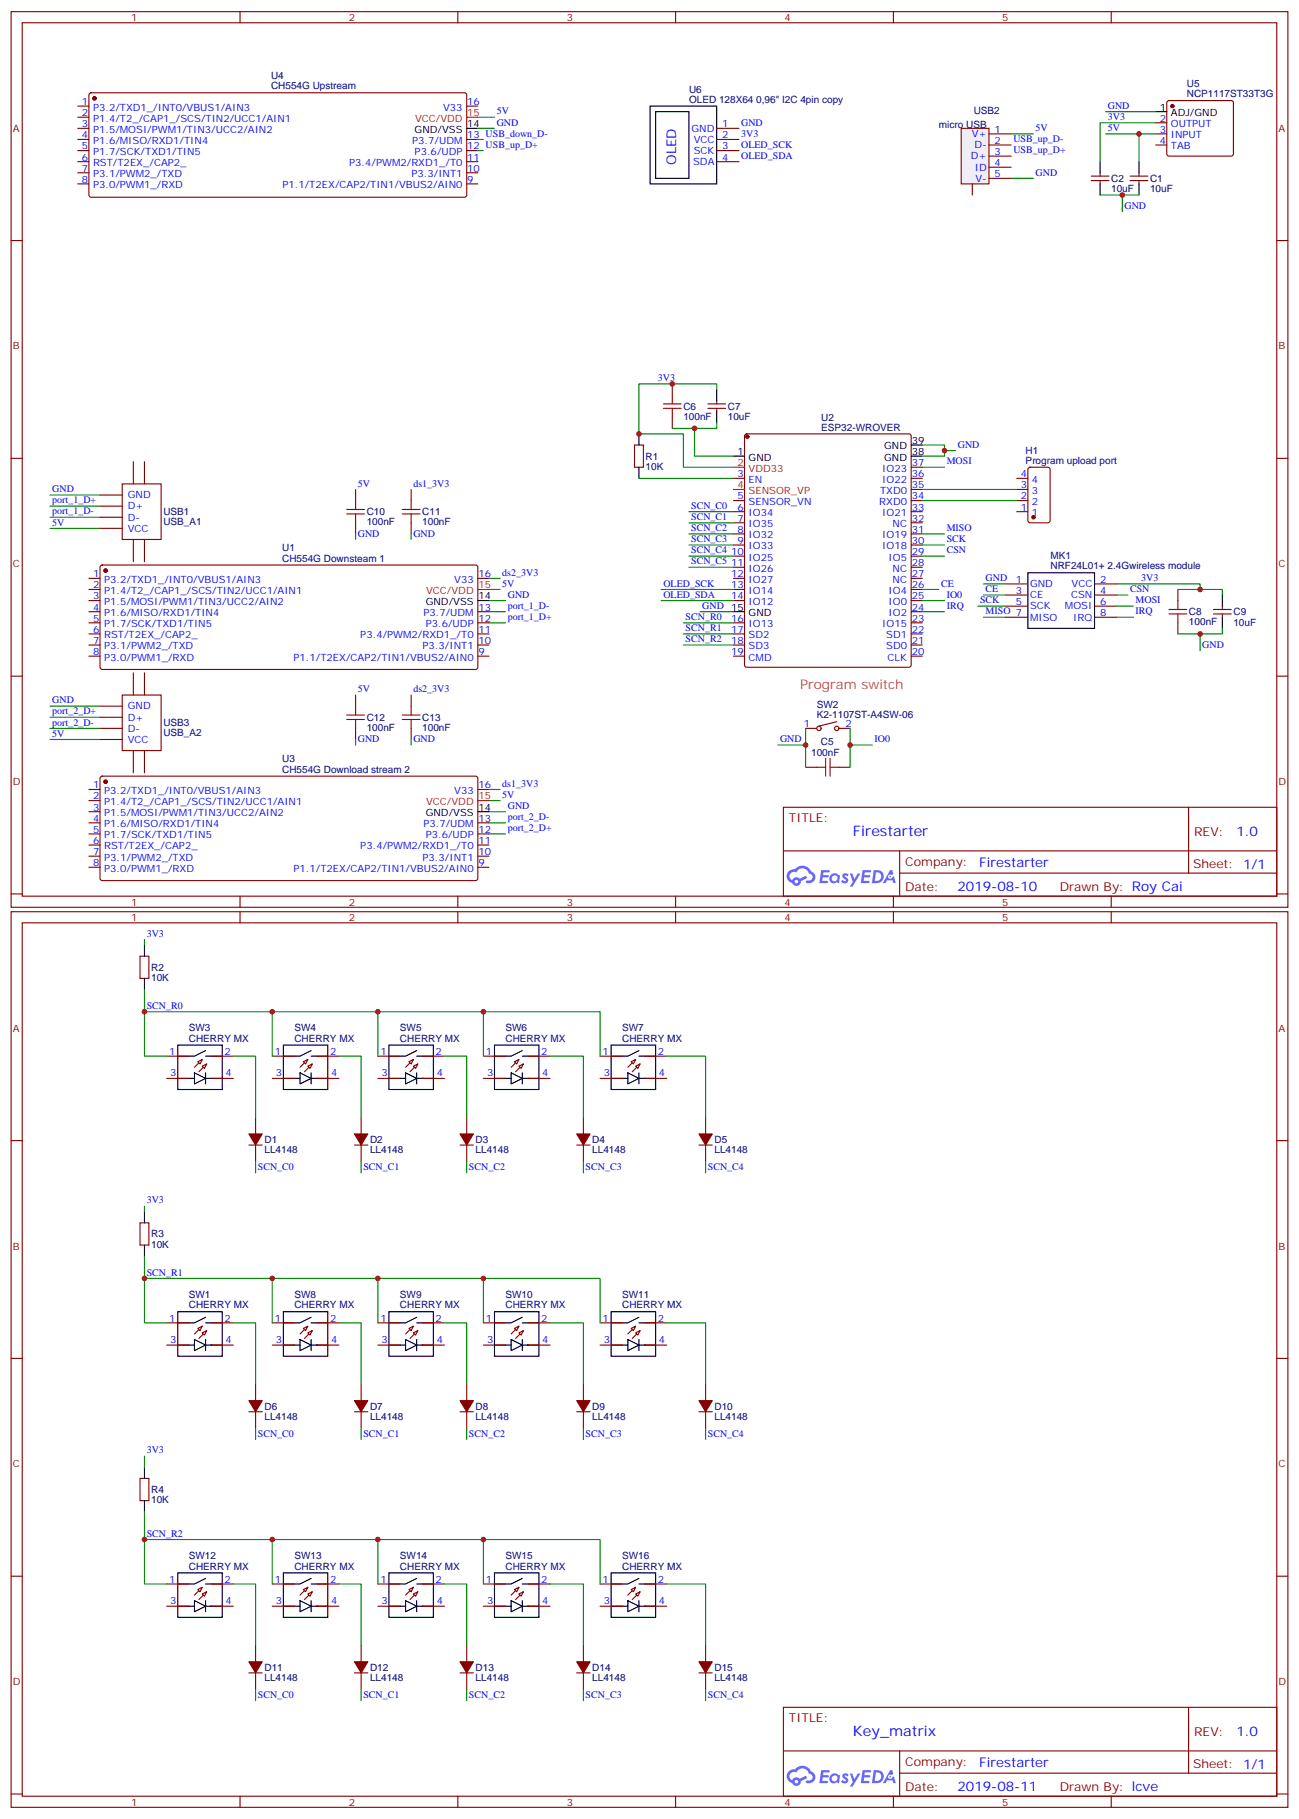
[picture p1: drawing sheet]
<svg xmlns="http://www.w3.org/2000/svg" width="412mm" height="577mm" viewBox="0 0 412 577" stroke-linecap="round" stroke-linejoin="round" font-family="sans-serif">
<g fill="none" stroke="#870000" stroke-width=".35">
<path d="M3.5 3.7h405.4v284.3h-405.4zM7.1 7.2h398.2v277.3h-398.2zM76.2 3.7v3.5M145.3 3.7v3.5M214.5 3.7v3.5M283.6 3.7v3.5M352.8 3.7v3.5M3.5 76.4h3.6M405.3 76.4h3.6M3.5 145.5h3.6M405.3 145.5h3.6M3.5 214.7h3.6"/>
<path d="M405.3 214.7h3.6M248.7 256.3h156.6v28.2h-156.6zM377.3 256.3v20.9M248.7 270.1h156.5M285.6 277.2h119.6M285.6 270.1v14.2M3.5 283.8h3.6M76.2 284.5v3.5M145.3 284.5v3.5M214.5 284.5v3.5M283.6 284.5v3.5M352.8 284.5v3.5"/>
<path d="M405.3 283.8h3.6"/>
</g>
<g fill="#5487ff">
<path d="M267.7 277.5a1.22 1.22 0 0 1 1.7 .2l-.4 .6a.47 .47 0 0 0-.3-.4 .47 .47 0 0 0-.5 .2l.1 .2a1.14 1.14 0 0 1 .8 1.8 1.14 1.14 0 0 1-1.9 0l-.2-.2 .5-.6 .7 .5a.29 .29 0 0 0 .3-.3 .29 .29 0 0 0-.2-.3 1.04 1.04 0 0 1-.6-1.7z"/>
<path d="M260.7 276.2h2.4l.3 .2-.2 .5-1.8 .1-.1 .8h1.5l.3 .4-.3 .4h-1.6l-.2 1.1h1.7l.2 .3-.2 .3-2.6 .1z"/>
<path d="M273.8 276.2l2.7 .2-.1 .5-1.8 .1-.2 .8h1.6l.3 .4-.4 .4-1.6-.1-.1 1.1 1.7 .1 .2 .3-.2 .3-2.6 .1z"/>
<path d="M282.6 276.2h.7l.3 1.3-.6 .3a.69 .69 0 0 0-1 .3 .69 .69 0 0 0 .4 .9 .69 .69 0 0 0 .9-.6l.5-.2 .6 2.2h-.8l-.2-.9h-1.8l-.5 .9h-.8z"/>
<path d="M269.8 277.3h.8l.6 1.8 1.1-1.8h.9l-2.6 4.2h-.8l.9-1.5z"/>
<path d="M277.4 276.2l-.6 4.2h1.3a2.11 2.11 0 0 0 2.5-2.1 2.11 2.11 0 0 0-2.5-2.1zM278.1 277a1.43 1.43 0 0 1 1.6 1.6 1.43 1.43 0 0 1-2 1z"/>
<path d="M263.7 277.8a1.54 1.54 0 0 0-.1 2.2 1.54 1.54 0 0 0 2.2 .1l.6 .3 .3-2.3-.6-.3a1.49 1.49 0 0 0-2.4 0zM264 278.8a.94 .94 0 0 1 1.8 0 .94 .94 0 0 1-1.8 0z"/>
<path d="M250.4 276.6a2.18 2.18 0 0 0 1.1 3.7 1.44 1.44 0 0 0 1.6 .9 1.44 1.44 0 0 0 1.2-1.4l2-1.1-.5-.7-1.9 1a1.47 1.47 0 0 0-2.4 .4 1.39 1.39 0 0 1-.7-1.9 1.39 1.39 0 0 1 2-.5 2.12 2.12 0 0 1 2.2-1.3 2.12 2.12 0 0 1 1.9 1.7 1.14 1.14 0 0 1 1.1 1.4 1.14 1.14 0 0 1-1.7 .7 .43 .43 0 0 0-.5 .4 .43 .43 0 0 0 .4 .5 1.98 1.98 0 0 0 2.5-1.2 1.98 1.98 0 0 0-1.2-2.6 3.1 3.1 0 0 0-5.3-.6l-.9 .1zM252.3 279.9a.55 .55 0 0 1 1.1 0 .55 .55 0 0 1-1.1 0z"/>
<circle cx="282.6" cy="278.3" r=".26"/>
</g>
<g fill="none" stroke="#870000" stroke-width=".35">
<path d="M366.9 39h3.5M370.7 32.1l.4-.2h19.8l.5 .2 .2 .5v16.3l-.3 .5-.4 .2h-19.8l-.5-.3-.2-.4v-16.3zM346.4 57.3h5.7M346.4 55.9h5.7M349.2 54.9v1M349.2 57.3v1.1M358.8 57.3h5.6M358.8 55.9h5.6M361.6 54.9v1M361.6 57.3v1.1M366.9 42.5h3.5M366.9 46h3.5"/>
<path d="M112.9 155.4v3.5M130.5 155.4v3.5M32 179.6l.5-.2h118.8l.4 .7-.1 32-.6 .4h-118.8l-.5-.7v-31.7zM112.9 166v3.5M130.5 166v3.5M28.2 183.6h3.5M28.2 187.1h3.5M28.2 190.7h3.5M28.2 194.2h3.5M28.2 197.7h3.5M151.7 183.6h3.5M151.7 194.2h3.5"/>
<path d="M151.7 197.7h3.5M28.2 201.3h3.5M28.2 204.8h3.5M28.2 208.3h3.5M151.7 201.3h3.5M151.7 204.8h3.5M151.7 208.3h3.5M112.9 220.7v3.5M112.9 231.2v3.6M130.5 220.7v3.5M130.5 231.2v3.6M28.2 250.6h3.5"/>
<path d="M28.2 254.2h3.5M28.2 257.7h3.5M32 246.6l.5-.2 118.8 .1 .4 .6-.1 32-.6 .5-118.8-.1-.5-.6v-31.8zM151.7 250.6h3.5M28.2 261.2h3.5M28.2 264.8h3.5M28.2 268.3h3.5M28.2 271.8h3.5M28.2 275.3h3.5M151.7 261.2h3.5M151.7 264.8h3.5M151.7 268.3h3.5"/>
<path d="M151.7 271.8h3.5M151.7 275.3h3.5"/>
</g>
<g fill="#870000" stroke="#870000" stroke-width=".35">
<circle cx="33.5" cy="181.2" r=".53"/>
<circle cx="33.5" cy="248.2" r=".53"/>
<circle cx="372.2" cy="33.7" r=".53"/>
</g>
<path d="M366.9 35.5h3.5M349.2 51.3v3.6M349.2 58.4v3.5M361.6 51.3v3.6M361.6 58.4v3.5M151.7 190.7h3.5M151.7 257.7h3.5" fill="none" stroke="#000" stroke-width=".35"/>
<path d="M151.7 187.1h3.5M151.7 254.2h3.5" fill="none" stroke="#f00" stroke-width=".35"/>
<g fill="none" stroke="#a10000" stroke-width=".35">
<path d="M112.9 158.9v2.8M130.5 158.9v2.8M110.1 161.7h5.6M110.1 163.2h5.6M112.9 163.2v2.8M127.7 161.7h5.6M127.7 163.2h5.6M130.5 163.2v2.8M110.1 227h5.6M110.1 228.4h5.6M112.9 224.2v2.8M112.9 228.4v2.8"/>
<path d="M127.7 227h5.6M127.7 228.4h5.6M130.5 224.2v2.8M130.5 228.4v2.8"/>
</g>
<path d="M305.2 40.7h8.8v17.7h-8.8z" fill="#f0f0f0" stroke="#870000" stroke-width=".35"/>
<g fill="none" stroke="#870000" stroke-width=".35">
<path d="M24.7 33.7h3.5M24.7 37.2h3.5M28.5 29.7l.4-.2h118.8l.5 .7-.1 32-.6 .4h-118.8l-.5-.7v-31.7zM148.2 33.7h3.5M24.7 40.7h3.5M24.7 44.3h3.5M24.7 47.8h3.5M24.7 51.3h3.5M24.7 54.9h3.5M24.7 58.4h3.5M148.2 44.3h3.5M148.2 47.8h3.5"/>
<path d="M148.2 51.3h3.5M148.2 54.9h3.5M148.2 58.4h3.5M227.5 40.7h7.1M227.5 44.3h7.1M227.5 47.8h7.1M227.5 51.3h7.1M308.7 58.4v3.5M314 42.5h7M314 46h7M314 49.6h7M314 53.1h7"/>
<path d="M314 56.6h7M213.4 121.9v3.5M213.4 132.5v3.5M224.7 129.6h5.7M224.7 128.2h5.7M227.5 127.2v1M227.5 129.6v1.1M236.6 138l.5-.2h51.5l.5 .2 .2 .5v72.6l-.3 .5-.4 .2h-51.5l-.5-.2-.2-.5v-72.6zM31.7 157.2h7.1M38.8 153.6h12.4v17.7h-12.4zM42.3 146.6v7M45.9 146.6v7"/>
<path d="M201.4 141.3h2.9v7h-2.9zM232.8 158.9h3.6M232.8 151.9h3.6M289.3 158.9h3.5M289.3 155.4h3.5M289.3 151.9h3.5M289.3 148.3h3.5M322.8 158.9h3.5M322.8 155.4h3.5M322.8 151.9h3.5M326.6 148.5l.4-.2h5.7l.6 .5 .1 16.5-.5 .6-5.9 .1-.6-.5-.1-16.5zM31.7 167.7h7.1"/>
<path d="M31.7 164.2h7.1M31.7 160.7h7.1M42.3 171.3v7M45.9 171.3v7M232.8 162.5h3.6M232.8 166h3.6M232.8 169.5h3.6M232.8 173h3.6M232.8 176.6h3.6M289.3 162.5h3.5M289.3 166h3.5M289.3 169.5h3.5"/>
<path d="M289.3 173h3.5M289.3 176.6h3.5M322.8 162.5h3.5M232.8 180.1h3.6M232.8 183.6h3.6M232.8 187.1h3.6M232.8 190.7h3.6M232.8 197.7h3.6M289.3 180.1h3.5M289.3 183.6h3.5M289.3 187.1h3.5M289.3 190.7h3.5"/>
<path d="M289.3 197.7h3.5M289.3 194.2h3.5M319.3 185.4h7M319.3 188.9h7M319.3 192.4h7M319.3 196h7M347.5 185.4h7M347.5 188.9h7M347.5 192.4h7M347.5 196h7M373.9 187.1v3.6M373.9 197.7v3.6"/>
<path d="M385.2 194.9h5.7M385.2 193.5h5.7M388.1 192.4v1.1M388.1 194.9v1.1M42.3 213.6v7.1M45.9 213.6v7.1M232.8 201.3h3.6M232.8 204.8h3.6M232.8 208.3h3.6M289.3 201.3h3.5M289.3 204.8h3.5M289.3 208.3h3.5"/>
<path d="M31.7 231.2h7.1M31.7 234.8h7.1M31.7 227.7h7.1M31.7 224.2h7.1M38.8 220.7h12.4v17.6h-12.4zM42.3 238.3v7.1M45.9 238.3v7.1M255.8 231.2h3.5M265.6 229.1l-5.6 1.4M266.3 231.2h3.6M255.8 243.6h3.5M266.3 243.6h3.6"/>
<path d="M3.5 289.5h405.4v284.3h-405.4zM7.1 293h398.2v277.3h-398.2zM76.2 289.5v3.5M145.3 289.5v3.5M214.5 289.5v3.5M283.6 289.5v3.5M352.8 289.5v3.5M3.5 362.1h3.6M405.3 362.1h3.6M3.5 431.3h3.6M405.3 431.3h3.6M3.5 500.4h3.6"/>
<path d="M405.3 500.4h3.6M248.7 542h156.6v28.3h-156.6zM248.7 555.9h156.5M285.6 555.9v14.1M377.3 542.1v20.8M3.5 569.6h3.6M76.2 570.3v3.5M145.3 570.3v3.5M214.5 570.3v3.5M283.6 570.3v3.5M285.6 562.9h119.6M352.8 570.3v3.5"/>
<path d="M405.3 569.6h3.6"/>
<circle cx="260" cy="231.2" r=".71"/>
<circle cx="265.6" cy="231.2" r=".71"/>
</g>
<g fill="none" stroke="#000" stroke-width=".35">
<path d="M206.4 33.7h21.1v24.7h-21.1zM208.1 35.5h10.6v21.1h-10.6zM148.2 40.7h3.5M202.8 137.8v3.5M227.5 123.6v3.6M227.5 130.7v3.5M202.8 148.3v3.6M232.8 144.8h3.6M289.3 144.8h3.5M289.3 141.3h3.5M232.8 194.2h3.6M326.3 181.9h21.2v17.6h-21.2z"/>
<path d="M388.1 188.9v3.5M388.1 196v3.5"/>
</g>
<path d="M210.6 129.6h5.7M210.6 128.2h5.7M213.4 125.4v2.8M213.4 129.6v2.9M371.1 194.9h5.7M371.1 193.5h5.7M373.9 190.7v2.8M373.9 194.9v2.8M259.3 243.6h2.8M262.1 240.8v5.6M263.5 240.8v5.6M263.5 243.6h2.8" fill="none" stroke="#a10000" stroke-width=".35"/>
<g fill="#870000" stroke="#870000" stroke-width=".35">
<circle cx="328.1" cy="164.2" r=".53"/>
<circle cx="30" cy="31.2" r=".53"/>
<circle cx="237.2" cy="138.6" r=".53"/>
</g>
<path d="M148.2 37.2h3.5M232.8 148.3h3.6M232.8 155.4h3.6" fill="none" stroke="#f00" stroke-width=".35"/>
<g fill="#5487ff">
<path d="M267.7 563.2a1.22 1.22 0 0 1 1.7 .3l-.4 .6a.47 .47 0 0 0-.3-.4 .47 .47 0 0 0-.5 .1l.1 .3a1.14 1.14 0 0 1 .8 1.7 1.14 1.14 0 0 1-1.9 0l-.2-.2 .5-.5 .7 .4a.29 .29 0 0 0 .3-.3 .29 .29 0 0 0-.2-.3 1.04 1.04 0 0 1-.6-1.7z"/>
<path d="M260.7 562h2.4l.3 .2-.2 .5h-1.8l-.1 .9h1.5l.3 .3-.3 .4h-1.6l-.2 1.1h1.7l.2 .4-.2 .3h-2.6z"/>
<path d="M273.8 562l2.7 .2-.1 .5h-1.8l-.2 .9h1.6l.3 .3-.4 .4h-1.6l-.1 1.1h1.7l.2 .4-.2 .3h-2.6z"/>
<path d="M282.6 562h.7l.3 1.2-.6 .3a.69 .69 0 0 0-1 .3 .69 .69 0 0 0 .4 1 .69 .69 0 0 0 .9-.6l.5-.3 .6 2.2h-.8l-.2-.9h-1.8l-.5 .9h-.8z"/>
<path d="M269.8 563.1h.8l.6 1.8 1.1-1.8h.9l-2.6 4.1h-.8l.9-1.5z"/>
<path d="M277.4 562l-.6 4.1h1.3a2.11 2.11 0 0 0 2.5-2.1 2.11 2.11 0 0 0-2.5-2zM278.1 562.7a1.43 1.43 0 0 1 1.6 1.6 1.43 1.43 0 0 1-2 1.1z"/>
<path d="M263.7 563.6a1.54 1.54 0 0 0-.1 2.1 1.54 1.54 0 0 0 2.2 .2l.6 .2 .3-2.3-.6-.3a1.49 1.49 0 0 0-2.4 .1zM264 564.6a.94 .94 0 0 1 1.8 0 .94 .94 0 0 1-1.8 0z"/>
<path d="M250.4 562.3a2.18 2.18 0 0 0 1.1 3.8 1.44 1.44 0 0 0 1.6 .9 1.44 1.44 0 0 0 1.2-1.5l2-1-.5-.7-1.9 .9a1.47 1.47 0 0 0-2.4 .5 1.39 1.39 0 0 1-.7-2 1.39 1.39 0 0 1 2-.4 2.12 2.12 0 0 1 2.2-1.3 2.12 2.12 0 0 1 1.9 1.6 1.14 1.14 0 0 1 1.1 1.5 1.14 1.14 0 0 1-1.7 .7 .43 .43 0 0 0-.5 .3 .43 .43 0 0 0 .4 .5 1.98 1.98 0 0 0 2.5-1.2 1.98 1.98 0 0 0-1.2-2.5 3.1 3.1 0 0 0-5.3-.7l-.9 .1zM252.3 565.6a.55 .55 0 0 1 1.1 0 .55 .55 0 0 1-1.1 0z"/>
<circle cx="282.6" cy="564.1" r=".26"/>
</g>
<g fill="none" stroke="#870000" stroke-width=".35">
<path d="M201.8 336.4l-2.5 2.4M203.2 337.8l-2.5 2.5M114.7 354.7v5.3M148.2 354.7v5.3M185.2 354.7v5.3M224 354.7v5.3M112.5 363.5h4.3M114.7 363.5v5.3M146 363.5h4.3M148.2 363.5v5.3M183.1 363.5h4.2M185.2 363.5v5.3"/>
<path d="M221.9 363.5h4.2M224 363.5v5.3"/>
</g>
<g fill="#870000" stroke="#870000" stroke-width=".35">
<path d="M221.9 360h4.2l-2.1 3.5z"/>
<path d="M183.1 360h4.2l-2.1 3.5z"/>
<path d="M146 360h4.3l-2.1 3.5z"/>
<path d="M112.5 360h4.3l-2.1 3.5z"/>
</g>
<path d="M194 331.8h14.1v14.1h-14.1zM202.8 333.6l-3.5 1.7h-5.3M202.8 335.3h5.3M194 342.4h5.3M199.3 340.6l3.5 1.8-3.5 1.7zM202.8 340.6v3.5M202.8 342.4h5.3" fill="none" stroke="#000" stroke-width=".35"/>
<circle cx="204.6" cy="342.4" r=".18" fill="#000"/>
<g fill="#f0f0f0" stroke="#870000" stroke-width=".35">
<path d="M200.4 337.1l1.4-.7-.7 1.4z"/>
<path d="M201.8 338.5l1.4-.7-.7 1.4z"/>
</g>
<path d="M164.7 336.4l-2.4 2.4M166.2 337.8l-2.5 2.5M190.5 335.3h7.1M204.6 335.3h7.1M190.5 342.4h7.1M204.6 342.4h7.1" fill="none" stroke="#870000" stroke-width=".35"/>
<path d="M157 331.8h14.1v14.1h-14.1zM165.8 333.6l-3.5 1.7h-5.3M165.8 335.3h5.3M157 342.4h5.3M162.3 340.6l3.5 1.8-3.5 1.7zM165.8 340.6v3.5M165.8 342.4h5.3" fill="none" stroke="#000" stroke-width=".35"/>
<circle cx="167.6" cy="342.4" r=".18" fill="#000"/>
<g fill="#f0f0f0" stroke="#870000" stroke-width=".35">
<path d="M163.3 337.1l1.4-.7-.7 1.4z"/>
<path d="M164.7 338.5l1.5-.7-.7 1.4z"/>
</g>
<path d="M44.4 303.6h2.9v7h-2.9zM131.2 336.4l-2.4 2.4M132.6 337.8l-2.4 2.5M153.5 335.3h7M167.6 335.3h7M81.1 354.7v5.3M153.5 342.4h7M167.6 342.4h7M79 363.5h4.3M81.1 363.5v5.3" fill="none" stroke="#870000" stroke-width=".35"/>
<path d="M79 360h4.3l-2.2 3.5z" fill="#870000" stroke="#870000" stroke-width=".35"/>
<path d="M45.9 300v3.6M45.9 310.6v3.5M123.5 331.8h14.1v14.1h-14.1zM132.3 333.6l-3.5 1.7h-5.3M132.3 335.3h5.3M123.5 342.4h5.3M128.8 340.6l3.5 1.8-3.5 1.7zM132.3 340.6v3.5M132.3 342.4h5.3" fill="none" stroke="#000" stroke-width=".35"/>
<circle cx="134.1" cy="342.4" r=".18" fill="#000"/>
<g fill="#f0f0f0" stroke="#870000" stroke-width=".35">
<path d="M129.8 337.1l1.4-.7-.7 1.4z"/>
<path d="M131.2 338.5l1.4-.7-.7 1.4z"/>
</g>
<path d="M97.7 336.4l-2.5 2.4M99.1 337.8l-2.4 2.5M119.9 335.3h7.1M134.1 335.3h7M119.9 342.4h7.1M134.1 342.4h7" fill="none" stroke="#870000" stroke-width=".35"/>
<path d="M90 331.8h14.1v14.1h-14.1zM98.8 333.6l-3.6 1.7h-5.2M98.8 335.3h5.3M90 342.4h5.2M95.2 340.6l3.6 1.8-3.6 1.7zM98.8 340.6v3.5M98.8 342.4h5.3" fill="none" stroke="#000" stroke-width=".35"/>
<circle cx="100.5" cy="342.4" r=".18" fill="#000"/>
<g fill="#f0f0f0" stroke="#870000" stroke-width=".35">
<path d="M96.3 337.1l1.4-.7-.7 1.4z"/>
<path d="M97.7 338.5l1.4-.7-.7 1.4z"/>
</g>
<path d="M64.2 336.4l-2.5 2.4M65.6 337.8l-2.5 2.5M86.4 335.3h7.1M100.5 335.3h7.1M86.4 342.4h7.1M100.5 342.4h7.1" fill="none" stroke="#870000" stroke-width=".35"/>
<path d="M56.4 331.8h14.2v14.1h-14.2zM65.3 333.6l-3.6 1.7h-5.3M65.3 335.3h5.3M56.4 342.4h5.3M61.7 340.6l3.6 1.8-3.6 1.7zM65.3 340.6v3.5M65.3 342.4h5.3" fill="none" stroke="#000" stroke-width=".35"/>
<circle cx="67" cy="342.4" r=".18" fill="#000"/>
<g fill="#f0f0f0" stroke="#870000" stroke-width=".35">
<path d="M62.8 337.1l1.4-.7-.7 1.4z"/>
<path d="M64.2 338.5l1.4-.7-.7 1.4z"/>
</g>
<path d="M52.9 335.3h7.1M67 335.3h7.1M52.9 342.4h7.1M67 342.4h7.1M64.2 421l-2.5 2.5M65.6 422.5l-2.5 2.4" fill="none" stroke="#870000" stroke-width=".35"/>
<path d="M56.4 416.5h14.2v14.1h-14.2zM65.3 418.2l-3.6 1.8h-5.3M65.3 420h5.3M56.4 427h5.3M61.7 425.3l3.6 1.7-3.6 1.8zM65.3 425.3v3.5M65.3 427h5.3" fill="none" stroke="#000" stroke-width=".35"/>
<circle cx="67" cy="427" r=".18" fill="#000"/>
<g fill="#f0f0f0" stroke="#870000" stroke-width=".35">
<path d="M62.8 421.7l1.4-.7-.7 1.5z"/>
<path d="M64.2 423.2l1.4-.7-.7 1.4z"/>
</g>
<path d="M52.9 420h7.1M67 420h7.1M52.9 427h7.1M67 427h7.1M97.7 421l-2.5 2.5M99.1 422.5l-2.4 2.4" fill="none" stroke="#870000" stroke-width=".35"/>
<path d="M90 416.5h14.1v14.1h-14.1zM98.8 418.2l-3.6 1.8h-5.2M98.8 420h5.3M90 427h5.2M95.2 425.3l3.6 1.7-3.6 1.8zM98.8 425.3v3.5M98.8 427h5.3" fill="none" stroke="#000" stroke-width=".35"/>
<circle cx="100.5" cy="427" r=".18" fill="#000"/>
<g fill="#f0f0f0" stroke="#870000" stroke-width=".35">
<path d="M96.3 421.7l1.4-.7-.7 1.5z"/>
<path d="M97.7 423.2l1.4-.7-.7 1.4z"/>
</g>
<path d="M86.4 420h7.1M100.5 420h7.1M86.4 427h7.1M100.5 427h7.1M131.2 421l-2.4 2.5M132.6 422.5l-2.4 2.4" fill="none" stroke="#870000" stroke-width=".35"/>
<path d="M123.5 416.5h14.1v14.1h-14.1zM132.3 418.2l-3.5 1.8h-5.3M132.3 420h5.3M123.5 427h5.3M128.8 425.3l3.5 1.7-3.5 1.8zM132.3 425.3v3.5M132.3 427h5.3" fill="none" stroke="#000" stroke-width=".35"/>
<circle cx="134.1" cy="427" r=".18" fill="#000"/>
<g fill="#f0f0f0" stroke="#870000" stroke-width=".35">
<path d="M129.8 421.7l1.4-.7-.7 1.5z"/>
<path d="M131.2 423.2l1.4-.7-.7 1.4z"/>
</g>
<path d="M44.4 388.2h2.9v7.1h-2.9zM119.9 420h7.1M134.1 420h7M81.1 439.4v5.3M119.9 427h7.1M134.1 427h7M164.7 421l-2.4 2.5M166.2 422.5l-2.5 2.4M79 448.2h4.3M81.1 448.2v5.3" fill="none" stroke="#870000" stroke-width=".35"/>
<path d="M45.9 384.7v3.5M45.9 395.3v3.5M157 416.5h14.1v14.1h-14.1zM165.8 418.2l-3.5 1.8h-5.3M165.8 420h5.3M157 427h5.3M162.3 425.3l3.5 1.7-3.5 1.8zM165.8 425.3v3.5M165.8 427h5.3" fill="none" stroke="#000" stroke-width=".35"/>
<path d="M79 444.7h4.3l-2.2 3.5z" fill="#870000" stroke="#870000" stroke-width=".35"/>
<circle cx="167.6" cy="427" r=".18" fill="#000"/>
<g fill="#f0f0f0" stroke="#870000" stroke-width=".35">
<path d="M163.3 421.7l1.4-.7-.7 1.5z"/>
<path d="M164.7 423.2l1.5-.7-.7 1.4z"/>
</g>
<path d="M153.5 420h7M167.6 420h7M153.5 427h7M167.6 427h7M201.8 421l-2.5 2.5M203.2 422.5l-2.5 2.4" fill="none" stroke="#870000" stroke-width=".35"/>
<path d="M194 416.5h14.1v14.1h-14.1zM202.8 418.2l-3.5 1.8h-5.3M202.8 420h5.3M194 427h5.3M199.3 425.3l3.5 1.7-3.5 1.8zM202.8 425.3v3.5M202.8 427h5.3" fill="none" stroke="#000" stroke-width=".35"/>
<circle cx="204.6" cy="427" r=".18" fill="#000"/>
<g fill="#f0f0f0" stroke="#870000" stroke-width=".35">
<path d="M200.4 421.7l1.4-.7-.7 1.5z"/>
<path d="M201.8 423.2l1.4-.7-.7 1.4z"/>
</g>
<g fill="none" stroke="#870000" stroke-width=".35">
<path d="M190.5 420h7.1M204.6 420h7.1M114.7 439.4v5.3M148.2 439.4v5.3M185.2 439.4v5.3M190.5 427h7.1M204.6 427h7.1M224 439.4v5.3M112.5 448.2h4.3M114.7 448.2v5.3M146 448.2h4.3M148.2 448.2v5.3"/>
<path d="M183.1 448.2h4.2M185.2 448.2v5.3M221.9 448.2h4.2M224 448.2v5.3M64.2 503.9l-2.5 2.5M65.6 505.4l-2.5 2.4"/>
</g>
<g fill="#870000" stroke="#870000" stroke-width=".35">
<path d="M112.5 444.7h4.3l-2.1 3.5z"/>
<path d="M146 444.7h4.3l-2.1 3.5z"/>
<path d="M183.1 444.7h4.2l-2.1 3.5z"/>
<path d="M221.9 444.7h4.2l-2.1 3.5z"/>
</g>
<path d="M56.4 499.4h14.2v14.1h-14.2zM56.4 509.9h5.3M61.7 508.2l3.6 1.7-3.6 1.8zM65.3 501.1l-3.6 1.8h-5.3M65.3 502.9h5.3M65.3 508.2v3.5M65.3 509.9h5.3" fill="none" stroke="#000" stroke-width=".35"/>
<circle cx="67" cy="509.9" r=".18" fill="#000"/>
<g fill="#f0f0f0" stroke="#870000" stroke-width=".35">
<path d="M62.8 504.6l1.4-.7-.7 1.5z"/>
<path d="M64.2 506.1l1.4-.7-.7 1.4z"/>
</g>
<path d="M52.9 502.9h7.1M52.9 509.9h7.1M67 502.9h7.1M67 509.9h7.1M97.7 503.9l-2.5 2.5M99.1 505.4l-2.4 2.4" fill="none" stroke="#870000" stroke-width=".35"/>
<path d="M90 499.4h14.1v14.1h-14.1zM90 509.9h5.2M95.2 508.2l3.6 1.7-3.6 1.8zM98.8 501.1l-3.6 1.8h-5.2M98.8 502.9h5.3M98.8 508.2v3.5M98.8 509.9h5.3" fill="none" stroke="#000" stroke-width=".35"/>
<circle cx="100.5" cy="509.9" r=".18" fill="#000"/>
<g fill="#f0f0f0" stroke="#870000" stroke-width=".35">
<path d="M96.3 504.6l1.4-.7-.7 1.5z"/>
<path d="M97.7 506.1l1.4-.7-.7 1.4z"/>
</g>
<path d="M86.4 502.9h7.1M86.4 509.9h7.1M100.5 502.9h7.1M100.5 509.9h7.1M131.2 503.9l-2.4 2.5M132.6 505.4l-2.4 2.4" fill="none" stroke="#870000" stroke-width=".35"/>
<path d="M123.5 499.4h14.1v14.1h-14.1zM123.5 509.9h5.3M128.8 508.2l3.5 1.7-3.5 1.8zM132.3 501.1l-3.5 1.8h-5.3M132.3 502.9h5.3M132.3 508.2v3.5M132.3 509.9h5.3" fill="none" stroke="#000" stroke-width=".35"/>
<circle cx="134.1" cy="509.9" r=".18" fill="#000"/>
<g fill="#f0f0f0" stroke="#870000" stroke-width=".35">
<path d="M129.8 504.6l1.4-.7-.7 1.5z"/>
<path d="M131.2 506.1l1.4-.7-.7 1.4z"/>
</g>
<path d="M44.4 469.4h2.9v7h-2.9zM119.9 502.9h7.1M119.9 509.9h7.1M134.1 502.9h7M134.1 509.9h7M164.7 503.9l-2.4 2.5M166.2 505.4l-2.5 2.4M79 531.1h4.3M81.1 522.3v5.3M81.1 531.1v5.3" fill="none" stroke="#870000" stroke-width=".35"/>
<path d="M45.9 465.8v3.6M45.9 476.4v3.6M157 499.4h14.1v14.1h-14.1zM157 509.9h5.3M162.3 508.2l3.5 1.7-3.5 1.8zM165.8 501.1l-3.5 1.8h-5.3M165.8 502.9h5.3M165.8 508.2v3.5M165.8 509.9h5.3" fill="none" stroke="#000" stroke-width=".35"/>
<path d="M79 527.6h4.3l-2.2 3.5z" fill="#870000" stroke="#870000" stroke-width=".35"/>
<circle cx="167.6" cy="509.9" r=".18" fill="#000"/>
<g fill="#f0f0f0" stroke="#870000" stroke-width=".35">
<path d="M163.3 504.6l1.4-.7-.7 1.5z"/>
<path d="M164.7 506.1l1.5-.7-.7 1.4z"/>
</g>
<path d="M153.5 502.9h7M153.5 509.9h7M167.6 502.9h7M167.6 509.9h7M201.8 503.9l-2.5 2.5M203.2 505.4l-2.5 2.4" fill="none" stroke="#870000" stroke-width=".35"/>
<path d="M194 499.4h14.1v14.1h-14.1zM194 509.9h5.3M199.3 508.2l3.5 1.7-3.5 1.8zM202.8 501.1l-3.5 1.8h-5.3M202.8 502.9h5.3M202.8 508.2v3.5M202.8 509.9h5.3" fill="none" stroke="#000" stroke-width=".35"/>
<circle cx="204.6" cy="509.9" r=".18" fill="#000"/>
<g fill="#f0f0f0" stroke="#870000" stroke-width=".35">
<path d="M200.4 504.6l1.4-.7-.7 1.5z"/>
<path d="M201.8 506.1l1.4-.7-.7 1.4z"/>
</g>
<g fill="none" stroke="#870000" stroke-width=".35">
<path d="M190.5 502.9h7.1M190.5 509.9h7.1M204.6 502.9h7.1M204.6 509.9h7.1M112.5 531.1h4.3M114.7 522.3v5.3M114.7 531.1v5.3M146 531.1h4.3M148.2 522.3v5.3M148.2 531.1v5.3M183.1 531.1h4.2M185.2 522.3v5.3"/>
<path d="M185.2 531.1v5.3M221.9 531.1h4.2M224 522.3v5.3M224 531.1v5.3"/>
</g>
<g fill="#870000" stroke="#870000" stroke-width=".35">
<path d="M112.5 527.6h4.3l-2.1 3.5z"/>
<path d="M146 527.6h4.3l-2.1 3.5z"/>
<path d="M183.1 527.6h4.2l-2.1 3.5z"/>
<path d="M221.9 527.6h4.2l-2.1 3.5z"/>
</g>
<g fill="none" stroke="#008700" stroke-width=".35">
<path d="M151.7 37.2h5.3M351 35.5h15.9M366.9 39h-17.7v12.3M151.7 40.7h5.3M151.7 47.8h1.8M151.7 44.3h1.8M321 42.5h7.1M321 56.6h7.1M351 42.5h15.9M361.6 42.5v8.8M349.2 61.9h12.4M356.3 61.9v5.3"/>
<path d="M220.5 136v8.8h12.3M227.5 134.2v1.8h-14.1M227.5 123.6v-1.7h-24.7v15.9h14.2v10.5h15.8M15.9 157.2h15.8M202.8 151.9h30M292.8 141.3h7.1v3.5h-7.1M292.8 148.3h7.1M292.8 158.9h30M292.8 155.4h30M299.9 143.1h3.5M15.9 160.7h15.8M15.9 164.2h15.8"/>
<path d="M15.9 167.7h15.8M112.9 169.5v1.8M130.5 169.5v1.8M218.7 169.5h14.1M218.7 173h14.1M218.7 176.6h14.1M218.7 162.5h14.1M218.7 166h14.1M292.8 169.5h7.1M292.8 173h7.1M292.8 176.6h7.1M155.2 190.7h5.3"/>
<path d="M155.2 187.1h3.5M155.2 183.6h3.5M155.2 194.2h5.3M155.2 197.7h5.3M209.9 190.7h22.9M209.9 187.1h22.9M217 197.7h15.8M218.7 180.1h14.1M222.2 194.2h10.6M292.8 190.7h7.1M292.8 187.1h5.3M292.8 194.2h7.1"/>
<path d="M310.4 192.4h8.9M312.2 196h7.1M312.2 188.9h7.1M312.2 185.4h7.1M354.5 185.4h26.5v1.7M354.5 196h5.3M354.5 188.9h3.6M354.5 192.4h5.3M373.9 187.1h14.2v1.8M388.1 199.5v1.8h-14.2M217 201.3h15.8M217 204.8h15.8"/>
<path d="M381 201.3v5.3M15.9 234.8h15.8M15.9 224.2h15.8M15.9 231.2h15.8M15.9 227.7h15.8M112.9 234.8v1.7M130.5 234.8v1.7M246.9 236.5h8.9M255.8 231.2v12.4M269.9 236.5h7M269.9 231.2v12.4M155.2 257.7h5.3"/>
<path d="M155.2 254.2h3.5M155.2 250.6h3.5M155.2 264.8h5.3M155.2 261.2h5.3M45.9 298.3v1.7M45.9 314.1v21.2h7M45.9 321.2h40.5v14.1M74.1 335.3h7v19.4M86.4 321.2h33.5v14.1M107.6 335.3h7.1v19.4M119.9 321.2h33.6v14.1M141.1 335.3h7.1v19.4"/>
<path d="M153.5 321.2h37v14.1M174.6 335.3h10.6v19.4M211.7 335.3h12.3v19.4M81.1 368.8v3.6M114.7 368.8v3.6M148.2 368.8v3.6M185.2 368.8v3.6M224 368.8v3.6M45.9 398.8v21.2h7M45.9 382.9v1.8M45.9 405.9h40.5v14.1M74.1 420h7v19.4"/>
<path d="M86.4 405.9h33.5v14.1M107.6 420h7.1v19.4M119.9 405.9h33.6v14.1M141.1 420h7.1v19.4M153.5 405.9h37v14.1M174.6 420h10.6v19.4M211.7 420h12.3v19.4M81.1 453.5v3.5M114.7 453.5v3.5M148.2 453.5v3.5M185.2 453.5v3.5M224 453.5v3.5"/>
<path d="M45.9 480v22.9h7M45.9 462.3v3.5M45.9 488.8h40.5v14.1M86.4 488.8h33.5v14.1M119.9 488.8h33.6v14.1M153.5 488.8h37v14.1M74.1 502.9h7v19.4M107.6 502.9h7.1v19.4M141.1 502.9h7.1v19.4M174.6 502.9h10.6v19.4M211.7 502.9h12.3v19.4M81.1 536.4v3.5"/>
<path d="M114.7 536.4v3.5M148.2 536.4v3.5M185.2 536.4v3.5M224 536.4v3.5"/>
</g>
<g fill="#c00">
<circle cx="381" cy="201.3" r=".88"/>
<circle cx="269.9" cy="236.5" r=".88"/>
<circle cx="255.8" cy="236.5" r=".88"/>
<circle cx="220.5" cy="136" r=".88"/>
<circle cx="299.9" cy="143.1" r=".88"/>
<circle cx="381" cy="187.1" r=".88"/>
<circle cx="356.3" cy="61.9" r=".88"/>
<circle cx="361.6" cy="42.5" r=".88"/>
<circle cx="213.4" cy="121.9" r=".88"/>
<circle cx="202.8" cy="137.8" r=".88"/>
<circle cx="45.9" cy="321.2" r=".88"/>
<circle cx="86.4" cy="321.2" r=".88"/>
<circle cx="119.9" cy="321.2" r=".88"/>
<circle cx="153.5" cy="321.2" r=".88"/>
<circle cx="119.9" cy="405.9" r=".88"/>
<circle cx="45.9" cy="405.9" r=".88"/>
<circle cx="86.4" cy="405.9" r=".88"/>
<circle cx="153.5" cy="405.9" r=".88"/>
<circle cx="119.9" cy="488.8" r=".88"/>
<circle cx="45.9" cy="488.8" r=".88"/>
<circle cx="86.4" cy="488.8" r=".88"/>
<circle cx="153.5" cy="488.8" r=".88"/>
</g>
<g font-size="4.6" fill="#00f">
<text x="270.8" y="265.3">Firestarter</text>
<text x="270.8" y="551.1">Key_matrix</text>
</g>
<g font-size="4.2" fill="#00f">
<text x="214.7" y="52.4" transform="rotate(-90 214.7 52.4)">OLED</text>
<text x="392.5" y="265.6">1.0</text>
<text x="310.9" y="275.1">Firestarter</text>
<text x="304" y="282.9">2019-08-10</text>
<text x="392.5" y="551.3">1.0</text>
<text x="310.9" y="560.9">Firestarter</text>
<text x="304" y="568.7">2019-08-11</text>
</g>
<text font-size="4.2" fill="#f60" x="254" y="218.9">Program switch</text>
<g font-size="3.9" fill="#800">
<text x="250.5" y="260.9">TITLE:</text>
<text x="379.1" y="265.6">REV:</text>
<text x="287.4" y="275.1">Company:</text>
<text x="378.7" y="275.7">Sheet: 1/1</text>
<text x="287.4" y="282.8">Date:</text>
<text x="336.4" y="282.8">Drawn By: Roy Cai</text>
<text x="250.5" y="546.6">TITLE:</text>
<text x="379.1" y="551.3">REV:</text>
<text x="287.4" y="560.8">Company:</text>
<text x="378.7" y="561.4">Sheet: 1/1</text>
<text x="287.4" y="568.5">Date:</text>
<text x="336.4" y="568.6">Drawn By: lcve</text>
</g>
<g font-size="3.2" fill="#800">
<text x="41.6" y="6.7">1</text>
<text x="110.8" y="6.7">2</text>
<text x="179.9" y="6.7">3</text>
<text x="249.1" y="6.7">4</text>
<text x="318.2" y="6.7">5</text>
<text x="4.1" y="41.8">A</text>
<text x="405.9" y="41.8">A</text>
<text x="4.1" y="110.9">B</text>
<text x="405.9" y="110.9">B</text>
<text x="4.1" y="180.1">C</text>
<text x="405.9" y="180.1">C</text>
<text x="4.1" y="249.2">D</text>
<text x="405.9" y="249.2">D</text>
<text x="41.6" y="287.5">1</text>
<text x="110.8" y="287.5">2</text>
<text x="179.9" y="287.5">3</text>
<text x="249.1" y="287.5">4</text>
<text x="318.2" y="287.5">5</text>
<text x="41.6" y="292.5">1</text>
<text x="110.8" y="292.5">2</text>
<text x="179.9" y="292.5">3</text>
<text x="249.1" y="292.5">4</text>
<text x="318.2" y="292.5">5</text>
<text x="4.1" y="327.6">A</text>
<text x="405.9" y="327.6">A</text>
<text x="4.1" y="396.7">B</text>
<text x="405.9" y="396.7">B</text>
<text x="4.1" y="465.8">C</text>
<text x="405.9" y="465.8">C</text>
<text x="4.1" y="535">D</text>
<text x="405.9" y="535">D</text>
<text x="41.6" y="573.3">1</text>
<text x="110.8" y="573.3">2</text>
<text x="179.9" y="573.3">3</text>
<text x="249.1" y="573.3">4</text>
<text x="318.2" y="573.3">5</text>
</g>
<g font-size="3.2" fill="#000080">
<text x="86.1" y="28.4">CH554G Upstream</text>
<text x="86.1" y="25">U4</text>
<text x="218.8" y="29.4">U6</text>
<text x="376.8" y="27.7">U5</text>
<text x="218.8" y="32.6">OLED 128X64 0,96&quot; I2C 4pin copy</text>
<text x="376.8" y="30.9">NCP1117ST33T3G</text>
<text x="298.1" y="40.6">micro USB</text>
<text x="309.1" y="36.3">USB2</text>
<text x="352.8" y="57.8">C2</text>
<text x="365.1" y="57.8">C1</text>
<text x="352.8" y="61">10uF</text>
<text x="365.1" y="61">10uF</text>
<text x="217" y="130.1">C6</text>
<text x="231.1" y="130.1">C7</text>
<text x="217" y="133.3">100nF</text>
<text x="231.1" y="133.3">10uF</text>
<text x="260.7" y="136.7">ESP32-WROVER</text>
<text x="260.7" y="133.5">U2</text>
<text x="205" y="149.2">10K</text>
<text x="205" y="145.9">R1</text>
<text x="325.6" y="147.3">Program upload port</text>
<text x="325.6" y="144.1">H1</text>
<text x="51.9" y="166.8">USB_A1</text>
<text x="51.9" y="163.6">USB1</text>
<text x="116.4" y="166.8">100nF</text>
<text x="116.4" y="163.6">C10</text>
<text x="134.1" y="166.8">100nF</text>
<text x="134.1" y="163.6">C11</text>
<text x="89.6" y="178.3">CH554G Downsteam 1</text>
<text x="89.6" y="174.9">U1</text>
<text x="333.5" y="177.6">MK1</text>
<text x="333.5" y="180.8">NRF24L01+ 2.4Gwireless module</text>
<text x="377.5" y="195.4">C8</text>
<text x="391.6" y="195.3">C9</text>
<text x="377.5" y="198.5">100nF</text>
<text x="391.6" y="198.6">10uF</text>
<text x="259.3" y="224.9">SW2</text>
<text x="51.9" y="233.8">USB_A2</text>
<text x="51.9" y="230.6">USB3</text>
<text x="116.4" y="232.1">100nF</text>
<text x="116.4" y="228.8">C12</text>
<text x="134.1" y="232.1">100nF</text>
<text x="134.1" y="228.8">C13</text>
<text x="259.3" y="228.1">K2-1107ST-A4SW-06</text>
<text x="257.5" y="240">100nF</text>
<text x="260.6" y="236.5">C5</text>
<text x="89.6" y="245.4">CH554G Download stream 2</text>
<text x="89.6" y="242">U3</text>
<text x="48" y="311.5">10K</text>
<text x="48" y="308.2">R2</text>
<text x="60" y="327.5">SW3</text>
<text x="93.5" y="327.5">SW4</text>
<text x="127" y="327.5">SW5</text>
<text x="160.5" y="327.5">SW6</text>
<text x="197.5" y="327.5">SW7</text>
<text x="60" y="330.7">CHERRY MX</text>
<text x="93.5" y="330.7">CHERRY MX</text>
<text x="127" y="330.7">CHERRY MX</text>
<text x="160.5" y="330.7">CHERRY MX</text>
<text x="197.5" y="330.7">CHERRY MX</text>
<text x="84" y="362.9">D1</text>
<text x="117.5" y="362.9">D2</text>
<text x="151" y="362.9">D3</text>
<text x="188" y="362.9">D4</text>
<text x="226.8" y="362.9">D5</text>
<text x="84" y="366.1">LL4148</text>
<text x="117.5" y="366.1">LL4148</text>
<text x="151" y="366.1">LL4148</text>
<text x="188" y="366.1">LL4148</text>
<text x="226.8" y="366.1">LL4148</text>
<text x="48" y="392.9">R3</text>
<text x="48" y="396.1">10K</text>
<text x="60" y="412.1">SW1</text>
<text x="93.5" y="412.1">SW8</text>
<text x="127" y="412.1">SW9</text>
<text x="160.5" y="412.1">SW10</text>
<text x="197.5" y="412.1">SW11</text>
<text x="60" y="415.4">CHERRY MX</text>
<text x="93.5" y="415.4">CHERRY MX</text>
<text x="127" y="415.4">CHERRY MX</text>
<text x="160.5" y="415.4">CHERRY MX</text>
<text x="197.5" y="415.4">CHERRY MX</text>
<text x="84" y="447.6">D6</text>
<text x="117.5" y="447.6">D7</text>
<text x="151" y="447.6">D8</text>
<text x="188" y="447.6">D9</text>
<text x="226.8" y="447.6">D10</text>
<text x="84" y="450.8">LL4148</text>
<text x="117.5" y="450.8">LL4148</text>
<text x="151" y="450.8">LL4148</text>
<text x="188" y="450.8">LL4148</text>
<text x="226.8" y="450.8">LL4148</text>
<text x="48" y="477.3">10K</text>
<text x="48" y="474">R4</text>
<text x="60" y="495">SW12</text>
<text x="93.5" y="495">SW13</text>
<text x="127" y="495">SW14</text>
<text x="160.5" y="495">SW15</text>
<text x="197.5" y="495">SW16</text>
<text x="60" y="498.3">CHERRY MX</text>
<text x="93.5" y="498.3">CHERRY MX</text>
<text x="127" y="498.3">CHERRY MX</text>
<text x="160.5" y="498.3">CHERRY MX</text>
<text x="197.5" y="498.3">CHERRY MX</text>
<text x="84" y="533.7">LL4148</text>
<text x="84" y="530.5">D11</text>
<text x="117.5" y="533.7">LL4148</text>
<text x="117.5" y="530.5">D12</text>
<text x="151" y="533.7">LL4148</text>
<text x="151" y="530.5">D13</text>
<text x="188" y="533.7">LL4148</text>
<text x="188" y="530.5">D14</text>
<text x="226.8" y="533.7">LL4148</text>
<text x="226.8" y="530.5">D15</text>
</g>
<g font-size="3.2" fill="#00f">
<text x="26" y="33.3">1</text>
<text x="29.5" y="35.1">P3.2/TXD1_/INT0/VBUS1/AIN3</text>
<text x="140.7" y="35.1">V33</text>
<text x="148.3" y="33.3">16</text>
<text x="351.7" y="34.6">GND</text>
<text x="26" y="36.9">2</text>
<text x="26" y="40.4">3</text>
<text x="29.5" y="38.6">P1.4/T2_/CAP1_/SCS/TIN2/UCC1/AIN1</text>
<text x="157.7" y="36.3">5V</text>
<text x="157.7" y="39.9">GND</text>
<text x="219.6" y="41.8">GND</text>
<text x="229.3" y="40.4">1</text>
<text x="235.3" y="39.9">GND</text>
<text x="328.8" y="41.6">5V</text>
<text x="351.7" y="38.1">3V3</text>
<text x="351.7" y="41.6">5V</text>
<text x="368.2" y="38.6">2</text>
<text x="371.7" y="40.4">OUTPUT</text>
<text x="26" y="43.9">4</text>
<text x="26" y="47.4">5</text>
<text x="29.5" y="42.2">P1.5/MOSI/PWM1/TIN3/UCC2/AIN2</text>
<text x="29.5" y="45.7">P1.6/MISO/RXD1/TIN4</text>
<text x="130.9" y="45.7">P3.7/UDM</text>
<text x="148.3" y="47.4">12 USB_up_D+</text>
<text x="148.3" y="43.9">13 USB_down_D-</text>
<text x="220.2" y="45.3">VCC</text>
<text x="229.3" y="43.9">2</text>
<text x="229.3" y="47.4">3</text>
<text x="235.3" y="43.4">3V3</text>
<text x="235.3" y="46.9">OLED_SCK</text>
<text x="308.5" y="43.6">V+</text>
<text x="309.4" y="47.1">D-</text>
<text x="315.7" y="42.2">1</text>
<text x="315.7" y="45.7">2</text>
<text x="321.7" y="45.2">USB_up_D-</text>
<text x="368.2" y="42.2">3</text>
<text x="368.2" y="45.7">4</text>
<text x="371.7" y="43.9">INPUT</text>
<text x="371.7" y="47.4">TAB</text>
<text x="26" y="51">6</text>
<text x="29.5" y="49.2">P1.7/SCK/TXD1/TIN5</text>
<text x="29.5" y="52.7">RST/T2EX_/CAP2_</text>
<text x="110.9" y="52.7">P3.4/PWM2/RXD1_/T0</text>
<text x="131.6" y="49.2">P3.6/UDP</text>
<text x="148.3" y="51">11</text>
<text x="220.1" y="52.4">SDA</text>
<text x="220.3" y="48.9">SCK</text>
<text x="229.3" y="51">4</text>
<text x="235.3" y="50.4">OLED_SDA</text>
<text x="308.2" y="50.6">D+</text>
<text x="315.7" y="49.2">3</text>
<text x="315.7" y="52.7">4</text>
<text x="321.7" y="48.7">USB_up_D+</text>
<text x="26" y="54.5">7</text>
<text x="26" y="58">8</text>
<text x="29.5" y="56.3">P3.1/PWM2_/TXD</text>
<text x="29.5" y="59.8">P3.0/PWM1_/RXD</text>
<text x="89.7" y="59.8">P1.1/T2EX/CAP2/TIN1/VBUS2/AIN0</text>
<text x="130.6" y="56.3">P3.3/INT1</text>
<text x="148.3" y="58">9</text>
<text x="148.3" y="54.5">10</text>
<text x="309.5" y="54.2">ID</text>
<text x="309.7" y="57.7">V-</text>
<text x="315.7" y="56.3">5</text>
<text x="328.8" y="55.7">GND</text>
<text x="357" y="66.3">GND</text>
<text x="208.8" y="121">3V3</text>
<text x="304.1" y="142.2">GND</text>
<text x="280.1" y="149.8">IO23</text>
<text x="289.5" y="148">37</text>
<text x="300.6" y="147.5">MOSI</text>
<text x="113.6" y="154.5">5V</text>
<text x="131.2" y="154.5">ds1_3V3</text>
<text x="234.2" y="151.5">3</text>
<text x="237.7" y="153.3">EN</text>
<text x="280.1" y="153.3">IO22</text>
<text x="289.5" y="155">35</text>
<text x="289.5" y="151.5">36</text>
<text x="324.1" y="155">3</text>
<text x="324.1" y="151.5">4</text>
<text x="327.6" y="153.3">4</text>
<text x="16.6" y="159.8">port_1_D+</text>
<text x="16.6" y="156.3">GND</text>
<text x="40.6" y="161.7">D+</text>
<text x="40.6" y="158.2">GND</text>
<text x="219.4" y="161.6">SCN_C0</text>
<text x="234.2" y="158.6">5</text>
<text x="237.7" y="160.3">SENSOR_VN</text>
<text x="279.1" y="160.3">RXD0</text>
<text x="279.4" y="156.8">TXD0</text>
<text x="289.5" y="158.6">34</text>
<text x="324.1" y="158.6">2</text>
<text x="327.6" y="160.3">2</text>
<text x="327.6" y="156.8">3</text>
<text x="16.6" y="163.3">port_1_D-</text>
<text x="16.6" y="166.9">5V</text>
<text x="40.6" y="165.3">D-</text>
<text x="219.4" y="165.1">SCN_C1</text>
<text x="234.2" y="162.1">6</text>
<text x="234.2" y="165.6">7</text>
<text x="237.7" y="163.9">IO34</text>
<text x="237.7" y="167.4">IO35</text>
<text x="280.1" y="163.9">IO21</text>
<text x="283.4" y="167.4">NC</text>
<text x="289.5" y="165.6">32</text>
<text x="289.5" y="162.1">33</text>
<text x="324.1" y="162.1">1</text>
<text x="327.6" y="163.9">1</text>
<text x="40.6" y="168.8">VCC</text>
<text x="113.6" y="170.4">GND</text>
<text x="131.2" y="170.4">GND</text>
<text x="219.4" y="168.6">SCN_C2</text>
<text x="219.4" y="172.2">SCN_C3</text>
<text x="234.2" y="169.2">8</text>
<text x="234.2" y="172.7">9</text>
<text x="237.7" y="170.9">IO32</text>
<text x="280.1" y="170.9">IO19</text>
<text x="289.5" y="172.7">30</text>
<text x="289.5" y="169.2">31</text>
<text x="300.6" y="168.6">MISO</text>
<text x="300.6" y="172.2">SCK</text>
<text x="219.4" y="179.2">SCN_C5</text>
<text x="219.4" y="175.7">SCN_C4</text>
<text x="232.2" y="176.2">10</text>
<text x="232.2" y="179.7">11</text>
<text x="237.7" y="174.4">IO33</text>
<text x="237.7" y="178">IO25</text>
<text x="280.1" y="174.4">IO18</text>
<text x="282.1" y="178">IO5</text>
<text x="289.5" y="179.7">28</text>
<text x="289.5" y="176.2">29</text>
<text x="300.6" y="175.7">CSN</text>
<text x="29.6" y="183.3">1</text>
<text x="33.1" y="185">P3.2/TXD1_/INT0/VBUS1/AIN3</text>
<text x="144.2" y="185">V33</text>
<text x="151.9" y="183.3">16</text>
<text x="159.5" y="182.7">ds2_3V3</text>
<text x="232.2" y="183.3">12</text>
<text x="237.7" y="181.5">IO26</text>
<text x="237.7" y="185">IO27</text>
<text x="283.4" y="185">NC</text>
<text x="283.4" y="181.5">NC</text>
<text x="289.5" y="183.3">27</text>
<text x="312.9" y="184.5">GND</text>
<text x="322.5" y="185">1</text>
<text x="349.2" y="185">2</text>
<text x="362.3" y="184.5">3V3</text>
<text x="29.6" y="186.8">2</text>
<text x="29.6" y="190.3">3</text>
<text x="33.1" y="188.6">P1.4/T2_/CAP1_/SCS/TIN2/UCC1/AIN1</text>
<text x="159.5" y="186.3">5V</text>
<text x="161.2" y="189.8">GND</text>
<text x="210.6" y="186.3">OLED_SCK</text>
<text x="210.6" y="189.8">OLED_SDA</text>
<text x="232.2" y="186.8">13</text>
<text x="232.2" y="190.3">14</text>
<text x="237.7" y="188.6">IO14</text>
<text x="282.1" y="188.6">IO4</text>
<text x="289.5" y="190.3">25</text>
<text x="289.5" y="186.8">26</text>
<text x="298.8" y="186.3">CE</text>
<text x="300.6" y="189.8">IO0</text>
<text x="311.1" y="191.6">SCK</text>
<text x="312.9" y="188">CE</text>
<text x="322.5" y="188.6">3</text>
<text x="327" y="186.4">GND</text>
<text x="327" y="190">CE</text>
<text x="340" y="190">CSN</text>
<text x="340.2" y="186.4">VCC</text>
<text x="349.2" y="188.6">4</text>
<text x="358.8" y="188">CSN</text>
<text x="360.5" y="191.6">MOSI</text>
<text x="29.6" y="193.9">4</text>
<text x="29.6" y="197.4">5</text>
<text x="33.1" y="192.1">P1.5/MOSI/PWM1/TIN3/UCC2/AIN2</text>
<text x="33.1" y="195.6">P1.6/MISO/RXD1/TIN4</text>
<text x="134.4" y="195.6">P3.7/UDM</text>
<text x="151.9" y="197.4">12</text>
<text x="151.9" y="193.9">13</text>
<text x="161.2" y="193.3">port_1_D-</text>
<text x="161.2" y="196.8">port_1_D+</text>
<text x="217.7" y="196.8">SCN_R0</text>
<text x="223" y="193.3">GND</text>
<text x="232.2" y="197.4">16</text>
<text x="237.7" y="192.1">IO12</text>
<text x="282.1" y="195.6">IO2</text>
<text x="282.1" y="192.1">IO0</text>
<text x="289.5" y="197.4">23</text>
<text x="289.5" y="193.9">24</text>
<text x="300.6" y="193.3">IRQ</text>
<text x="312.9" y="195.1">MISO 7</text>
<text x="322.5" y="192.1">5</text>
<text x="327" y="193.5">SCK</text>
<text x="327" y="197">MISO</text>
<text x="338.1" y="193.5">MOSI</text>
<text x="340.7" y="197">IRQ</text>
<text x="349.2" y="192.1">6</text>
<text x="349.2" y="195.6">8</text>
<text x="360.5" y="195.1">IRQ</text>
<text x="29.6" y="200.9">6</text>
<text x="33.1" y="199.1">P1.7/SCK/TXD1/TIN5</text>
<text x="33.1" y="202.7">RST/T2EX_/CAP2_</text>
<text x="114.4" y="202.7">P3.4/PWM2/RXD1_/T0</text>
<text x="135.2" y="199.1">P3.6/UDP</text>
<text x="151.9" y="200.9">11</text>
<text x="217.7" y="200.4">SCN_R1</text>
<text x="217.7" y="203.9">SCN_R2</text>
<text x="232.2" y="200.9">17</text>
<text x="237.7" y="199.1">IO13</text>
<text x="237.7" y="202.7">SD2</text>
<text x="280.1" y="199.1">IO15</text>
<text x="281.3" y="202.7">SD1</text>
<text x="289.5" y="200.9">22</text>
<text x="29.6" y="204.4">7</text>
<text x="29.6" y="208">8</text>
<text x="33.1" y="206.2">P3.1/PWM2_/TXD</text>
<text x="33.1" y="209.7">P3.0/PWM1_/RXD</text>
<text x="93.2" y="209.7">P1.1/T2EX/CAP2/TIN1/VBUS2/AIN0</text>
<text x="134.2" y="206.2">P3.3/INT1</text>
<text x="151.9" y="208">9</text>
<text x="151.9" y="204.4">10</text>
<text x="232.2" y="204.4">18</text>
<text x="232.2" y="208">19</text>
<text x="237.7" y="206.2">SD3</text>
<text x="237.7" y="209.7">CMD</text>
<text x="281.3" y="206.2">SD0</text>
<text x="281.8" y="209.7">CLK</text>
<text x="289.5" y="208">20</text>
<text x="289.5" y="204.4">21</text>
<text x="381.7" y="205.7">GND</text>
<text x="113.6" y="219.8">5V</text>
<text x="131.2" y="219.8">ds2_3V3</text>
<text x="16.6" y="223.3">GND</text>
<text x="16.6" y="226.8">port_2_D+</text>
<text x="40.6" y="225.2">GND</text>
<text x="16.6" y="233.9">5V</text>
<text x="16.6" y="230.4">port_2_D-</text>
<text x="40.6" y="232.3">D-</text>
<text x="40.6" y="228.8">D+</text>
<text x="255.2" y="230.9">1</text>
<text x="268.5" y="230.9">2</text>
<text x="40.6" y="235.8">VCC</text>
<text x="113.6" y="235.7">GND</text>
<text x="131.2" y="235.7">GND</text>
<text x="247.6" y="235.7">GND</text>
<text x="277.6" y="235.7">IO0</text>
<text x="29.6" y="250.3">1</text>
<text x="151.9" y="250.3">16</text>
<text x="159.5" y="249.8">ds1_3V3</text>
<text x="29.6" y="253.8">2</text>
<text x="29.6" y="257.4">3</text>
<text x="33.1" y="252.1">P3.2/TXD1_/INT0/VBUS1/AIN3</text>
<text x="33.1" y="255.6">P1.4/T2_/CAP1_/SCS/TIN2/UCC1/AIN1</text>
<text x="144.2" y="252.1">V33</text>
<text x="159.5" y="253.3">5V</text>
<text x="161.2" y="256.8">GND</text>
<text x="29.6" y="260.9">4</text>
<text x="33.1" y="259.1">P1.5/MOSI/PWM1/TIN3/UCC2/AIN2</text>
<text x="33.1" y="262.6">P1.6/MISO/RXD1/TIN4</text>
<text x="134.4" y="262.6">P3.7/UDM</text>
<text x="151.9" y="260.9">13</text>
<text x="161.2" y="263.9">port_2_D+</text>
<text x="161.2" y="260.3">port_2_D-</text>
<text x="29.6" y="264.4">5</text>
<text x="29.6" y="267.9">6</text>
<text x="33.1" y="266.2">P1.7/SCK/TXD1/TIN5</text>
<text x="33.1" y="269.7">RST/T2EX_/CAP2_</text>
<text x="114.4" y="269.7">P3.4/PWM2/RXD1_/T0</text>
<text x="135.2" y="266.2">P3.6/UDP</text>
<text x="151.9" y="267.9">11</text>
<text x="151.9" y="264.4">12</text>
<text x="29.6" y="271.5">7</text>
<text x="29.6" y="275">8</text>
<text x="33.1" y="273.2">P3.1/PWM2_/TXD</text>
<text x="134.2" y="273.2">P3.3/INT1</text>
<text x="151.9" y="275">9</text>
<text x="151.9" y="271.5">10</text>
<text x="33.1" y="276.8">P3.0/PWM1_/RXD</text>
<text x="93.2" y="276.8">P1.1/T2EX/CAP2/TIN1/VBUS2/AIN0</text>
<text x="46.6" y="297.4">3V3</text>
<text x="46.6" y="320.3">SCN_R0</text>
<text x="53.7" y="335">1</text>
<text x="71.3" y="335">2</text>
<text x="87.2" y="335">1</text>
<text x="104.8" y="335">2</text>
<text x="120.8" y="335">1</text>
<text x="138.3" y="335">2</text>
<text x="154.3" y="335">1</text>
<text x="171.8" y="335">2</text>
<text x="191.3" y="335">1</text>
<text x="208.8" y="335">2</text>
<text x="54.1" y="341.7">3</text>
<text x="71.6" y="341.7">4</text>
<text x="87.6" y="341.7">3</text>
<text x="105.1" y="341.7">4</text>
<text x="121.1" y="341.7">3</text>
<text x="138.6" y="341.7">4</text>
<text x="154.6" y="341.7">3</text>
<text x="172.2" y="341.7">4</text>
<text x="191.7" y="341.7">3</text>
<text x="209.2" y="341.7">4</text>
<text x="81.8" y="371.5">SCN_C0</text>
<text x="115.4" y="371.5">SCN_C1</text>
<text x="148.9" y="371.5">SCN_C2</text>
<text x="185.9" y="371.5">SCN_C3</text>
<text x="224.7" y="371.5">SCN_C4</text>
<text x="46.6" y="382.1">3V3</text>
<text x="46.6" y="405">SCN_R1</text>
<text x="53.7" y="419.6">1</text>
<text x="71.3" y="419.6">2</text>
<text x="87.2" y="419.6">1</text>
<text x="104.8" y="419.6">2</text>
<text x="120.8" y="419.6">1</text>
<text x="138.3" y="419.6">2</text>
<text x="154.3" y="419.6">1</text>
<text x="171.8" y="419.6">2</text>
<text x="191.3" y="419.6">1</text>
<text x="208.8" y="419.6">2</text>
<text x="54.1" y="426.3">3</text>
<text x="71.6" y="426.3">4</text>
<text x="87.6" y="426.3">3</text>
<text x="105.1" y="426.3">4</text>
<text x="121.1" y="426.3">3</text>
<text x="138.6" y="426.3">4</text>
<text x="154.6" y="426.3">3</text>
<text x="172.2" y="426.3">4</text>
<text x="191.7" y="426.3">3</text>
<text x="209.2" y="426.3">4</text>
<text x="46.6" y="461.4">3V3</text>
<text x="81.8" y="456.1">SCN_C0</text>
<text x="115.4" y="456.1">SCN_C1</text>
<text x="148.9" y="456.1">SCN_C2</text>
<text x="185.9" y="456.1">SCN_C3</text>
<text x="224.7" y="456.1">SCN_C4</text>
<text x="46.6" y="487.9">SCN_R2</text>
<text x="53.7" y="502.5">1</text>
<text x="71.3" y="502.5">2</text>
<text x="87.2" y="502.5">1</text>
<text x="104.8" y="502.5">2</text>
<text x="120.8" y="502.5">1</text>
<text x="138.3" y="502.5">2</text>
<text x="154.3" y="502.5">1</text>
<text x="171.8" y="502.5">2</text>
<text x="191.3" y="502.5">1</text>
<text x="208.8" y="502.5">2</text>
<text x="54.1" y="509.2">3</text>
<text x="71.6" y="509.2">4</text>
<text x="87.6" y="509.2">3</text>
<text x="105.1" y="509.2">4</text>
<text x="121.1" y="509.2">3</text>
<text x="138.6" y="509.2">4</text>
<text x="154.6" y="509.2">3</text>
<text x="172.2" y="509.2">4</text>
<text x="191.7" y="509.2">3</text>
<text x="209.2" y="509.2">4</text>
<text x="81.8" y="539">SCN_C0</text>
<text x="115.4" y="539">SCN_C1</text>
<text x="148.9" y="539">SCN_C2</text>
<text x="185.9" y="539">SCN_C3</text>
<text x="224.7" y="539">SCN_C4</text>
</g>
<g font-size="3.2">
<text x="368.2" y="35.1">1</text>
<text x="148.3" y="40.4">14</text>
<text x="371.7" y="36.9">ADJ/GND</text>
<text x="131.6" y="42.2">GND/VSS</text>
<text x="280.7" y="142.7">GND</text>
<text x="289.5" y="140.9">39</text>
<text x="234.2" y="144.5">1</text>
<text x="237.7" y="146.2">GND</text>
<text x="280.7" y="146.2">GND</text>
<text x="289.5" y="144.5">38</text>
<text x="151.9" y="190.3">14</text>
<text x="135.2" y="192.1">GND/VSS</text>
<text x="232.2" y="193.9">15</text>
<text x="237.7" y="195.6">GND</text>
<text x="151.9" y="257.4">14</text>
<text x="135.2" y="259.1">GND/VSS</text>
</g>
<g font-size="3.2" fill="#f00">
<text x="131.8" y="38.6">VCC/VDD</text>
<text x="148.3" y="36.9">15</text>
<text x="234.2" y="148">2</text>
<text x="237.7" y="149.8">VDD33</text>
<text x="234.2" y="155">4</text>
<text x="237.7" y="156.8">SENSOR_VP</text>
<text x="135.3" y="188.6">VCC/VDD</text>
<text x="151.9" y="186.8">15</text>
<text x="135.3" y="255.6">VCC/VDD</text>
<text x="151.9" y="253.8">15</text>
</g>
</svg>
